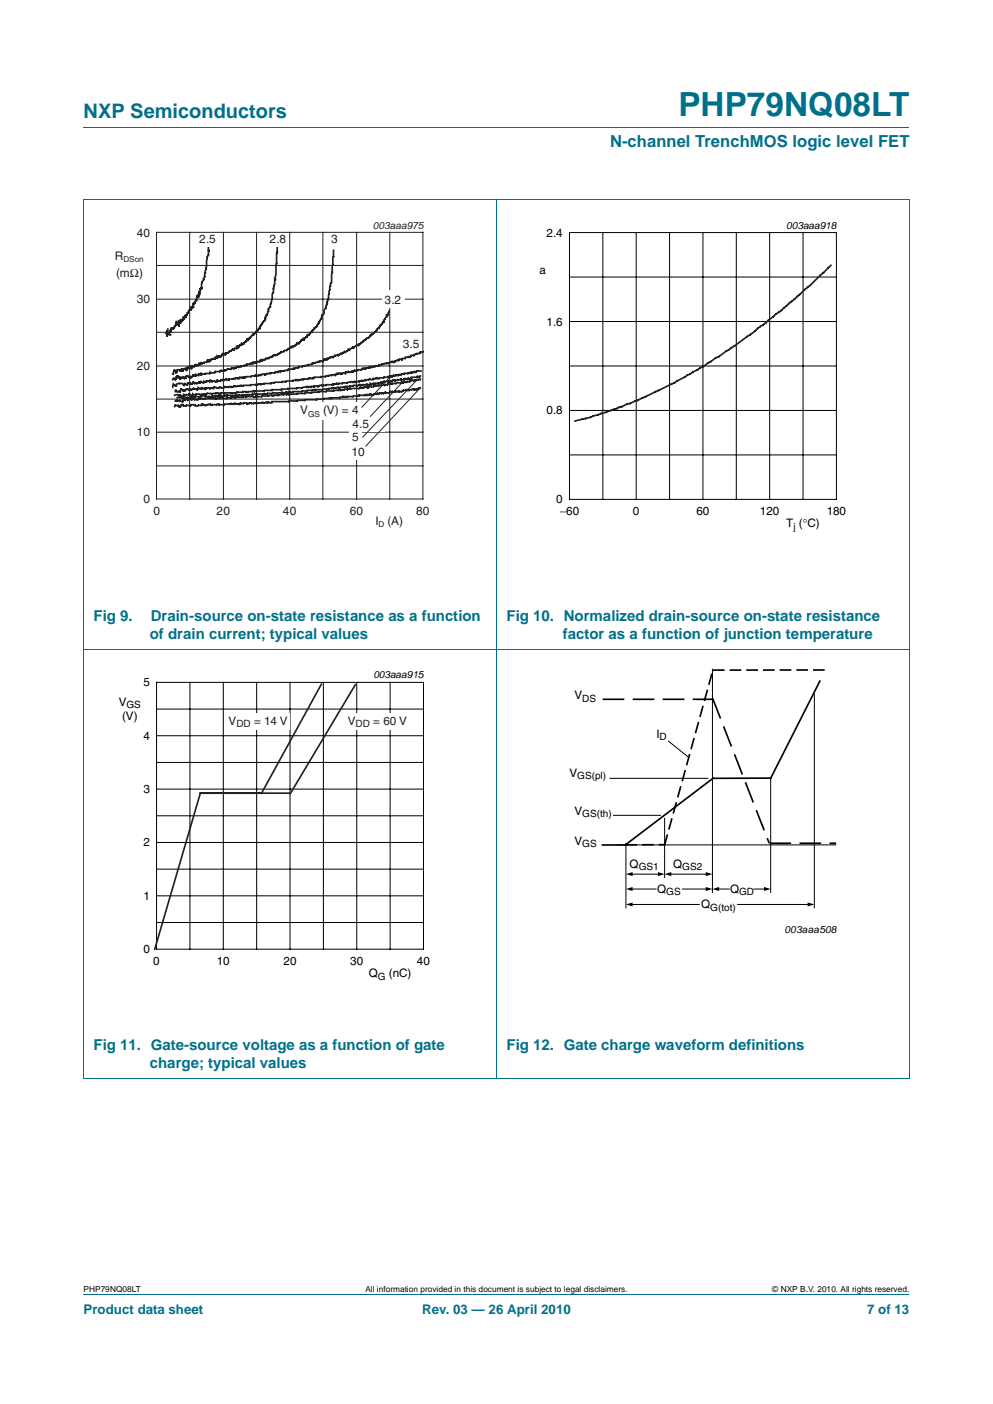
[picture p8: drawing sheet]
<svg xmlns="http://www.w3.org/2000/svg" width="210mm" height="297mm" viewBox="0 0 210 297" stroke-linecap="round" stroke-linejoin="round" font-family="sans-serif">
<path d="M17.7 27h174.6M17.6 42.1h174.7M17.7 42.2v185.9M105 42.1v186.1M192.3 42.2v185.9M17.6 137.3h174.7M17.6 228.2h174.7M17.7 273.9h174.6" fill="none" stroke="#00708a" stroke-width=".21"/>
<g fill="none" stroke="#231f20" stroke-width=".21">
<path d="M33.1 56.2h56.3M33.1 49.2h56.3v56.4h-56.3zM40.1 49.2v56.4M47.2 49.2v56.4M54.3 49.2v56.4M61.3 49.2v56.4M68.3 49.2v56.4M75.4 49.2v56.4M82.4 49.2v56.4M33.1 70.3h56.3M33.1 77.4h56.3M33.1 63.3h56.3"/>
<path d="M33.1 98.6h56.3M33.1 84.4h56.3M33.1 91.4h56.3"/>
</g>
<g fill="none" stroke="#231f20" stroke-width=".35">
<path d="M44.3 49.7v1.4l-.2 1.2v.7l.1 .1-.1-.1v.9l-.4 1.2a3.4 3.4 0 0 1-.3 2.1l-.3 1.9h-.1l-.4 .9v1v-.1l-.2 .3v-.3v.8h-.3l.1 .7-.1 .1-.1-.4v.8l-.2-.3-.1 .2v-.3l-.1 1.1-.6 .5 .2 .1-.2 .2h-.1v-.3v.9l-.1-.3-.3 .6-.1-.4v.6l-.3-.1-.1 .4h-.2v.4h-.2v.4h-.3v.5l-.1-.4-.2 .4h-.1v.4l-.1 .2v-.6l-.3 .8-.1 .2v-.4l-.1 .2v.3v-.5h-.2v.6l-.2-.2v-.3v1.2l-.2-.6-.2 .3-.2-.6-.1 .6-.7 1.1-.2-.6-.3 1.2v-.6l-.1 1M58.8 49.9l-.4 8.2-.2 1.1-.1-.1-.3 2.7a1.33 1.33 0 0 0-.2 1.5l-.4 1.1v.5l-.4 .5-.2 .8-.5 .9v.4l-.5 .7v-.1l-.6 1h-.1v.4h-.2l-.2 .4-.4 .4v-.1l-1.6 1.7-.2-.2 .1 .3h-.3l-.8 .8M70.5 52.9l-.4 6.8-.2 .4-.4 3.1-.6 2.1h-.1a.77 .77 0 0 0-.3 1l-.5 .6a.59 .59 0 0 1-.3 .8l-.2 .6-.3 .1-.1 .6-.7 .5-1 1.3-.4 .2v.2l-.7 .7-.1-.3-.2 .3h-.2l-.6 .8-.4-.2-.5 .7h-.4v.3l-.4-.2-.1 .3-.8 .5h-.4l-.1 .3h-.6v.1l-.9 .6-.8 .1-.5 .4-1.1 .2-.2 .3-.4 .1-.3-.1v.3l-.3-.2-.1 .3-.8 .1v.2l-.5-.2-.1 .3-.3-.1v.1l-.4 .1h-.5l-.3 .3h-.4v.1h-.7v.2l-.5 .1-.2-.1a1.1 1.1 0 0 1-1.2 .2l-.2 .3h-.6l-.8 .4-.6-.1a1.22 1.22 0 0 1-1.3 .2l-.1 .3h-.8l-.1-.1-.2 .2h-.9v.1h-.6l-.2 .2-.1-.3-.1 .3-.3-.2-.1 .3-.6-.1-.1 .2-.5-.1-.3 .4-.1-.3-.2 .2v.2l-.1-.2-.4-.2h-.3l-.1 .4-.1-.2-.2 .4-.2-.3-.4 .1-.1-.2-.2 .5-.6-.7-.4 .8-.3-.2-.3 .2M35.5 69.6l-.2 1.6v-1.2l-.2 .6M35.9 70.8h.1M46.6 75.4l-.3-.1-.1 .3-.3-.3v.4l-.2-.1-.3 .4v-.3l-.3 .3h-.4l-.2 .4-.4-.2 .1 .3-.4-.3-.1 .4h-.6v.2l-.3 .1-.3-.1-.3 .4-.1-.3v.3h-.4l-.1 .2-.3-.2-.3 .4v-.2h-.2l-.3 .6-.1-.6-.4 .6-.3-.3-.3 .7-.1-.4-.5 .1-.1 .4-.3-.4-.1 .4-.3-.3h-.5l-.3 .7-.3-.5h-.1l-.1 .7h-.2M46.6 75.4h.1M51.3 72.8l-.2-.1v.2h-.4l-.1 .4-.3-.1v.4l-.3-.3 .2 .3-.2 .1h-.4l-.1 .3v-.1h-.3l-.4 .4h-.2l-.2 .2-.6 .2-.2 .4-.2-.3h-.2v.3l-.2-.2-.4 .5M51.3 72.8h.1M53.5 70.8h.1M65.8 70.3h.1M82.3 65.8l-.1 .7-.4 .1v.4l-.3 .3-.3 .8-.2 .1-1 1.2a3.5 3.5 0 0 1-1.5 1.4l-.6 .7-.9 .5-1.1 .8-.1 .3h-.4l-1.4 .9-.3-.1-.7 .6-.1-.1-1.3 .8-.2-.1-.6 .1-.3 .4v-.2l-.6 .2-1 .5-.4-.1-.2 .5-.7-.1v.1h-.4v.1l-1 .2v.1l-.6 .3-1 .1-.7 .3h-.8l-.1 .2-.9 .2v.1a1.66 1.66 0 0 0-1.5 .3l-1.2 .2-.1-.1-.4 .3-.1-.2-.7 .3-1.6 .1v.1h-.4v.2a.98 .98 0 0 0-1.2 .1l-.4 .1-.5-.1-1.1 .3a1.51 1.51 0 0 0-1.3 .2l-.1-.1-.3 .1-.5-.1-.1 .3-.7-.2-.5 .2v.1h-1v.1l-.6-.1-.4 .3-.6-.2-.2 .3-.7-.1v.2l-.5-.1-.7 .1-.2-.2-.2 .2-.6-.1-.2 .3-.4-.2-.1 .3-.5-.3-.1 .3-.3-.1-.3 .2-.4-.1-.2 .1-.4-.2-.2 .4-.4-.3-.1 .3-.4-.3-.1 .4h-.3l-.3-.4-.1 .5-.4-.4h-.5"/>
<path d="M88.9 79.5l-.3 .3-.4-.1h.2l-.2 .1h-1.2l-.4 .4-1-.1-.1 .2-.7-.1-1.3 .4a.66 .66 0 0 0-.9 .1l-.4-.1-1 .3-.1-.2-.3 .3-.2-.1-.7 .1-.7 .3-.1-.2-.3 .2-.5-.2-.1 .3-.7-.1-1 .2-.6-.1-.4 .3-.8-.2-1.4 .4-.4-.1-1.1 .3-.5-.2-.6 .3-.4-.1-.2 .1h-.6v.1l-2.7 .2-.1 .1-.5-.1-.2 .1h-1v.1h-1.1l-.1 .1h-1.9v.2l-.8-.2-.8 .3-.8-.1v.1h-.7l-.2 .1-.9-.1-1.2 .3-.7-.2-.1 .2h-1.3l-.1 .1-.2-.1h-.8v.1h-.6l-.2 .1-.2-.1-.4 .1-.4-.1-.8 .1-.3-.1-.1 .3-.4-.2-.7 .2-1-.2-.2 .3-.1-.3h-.3l-.5 .3-.4-.1-.2 .1-.8-.1v.1a.98 .98 0 0 0-1.2 .1l-.2-.1-.2 .1-.6-.2-.1 .1-.4-.3h-.2l-.4 .4-1.1-.1-.3 .3-.6-.3-.4 .3-.3-.2-.3 .2-.5-.2v.2l-.1-.2-.1 .3-.6-.3M89 78.5h-.8l-.2 .3-.3-.2-.5 .2v.1l-.4-.1-.5 .2-1.4 .1-.6 .3v-.1h-.3l-.5 .2-.3-.1-.3 .3-.3-.2v.2l-.6 .1-1.7 .1-.1 .2-.6-.2-.6 .2-.2 .2-.7-.1-1.2 .4-.4-.1-1.2 .4-1.1-.2-2.6 .6-.4-.2-.7 .3-.1-.1-.1 .1h-1.4v.1l-.6 .2a.75 .75 0 0 0-1.1 .1l-.1-.1-.5 .1-.2-.1-.6 .2-.2-.1-.4 .1-.4-.1v.1l-2 .2-.1 .1h-1.8v.1h-1.4v.2h-1.9v.1l-3.6 .1-.1 .1-.3-.1-1.2 .3-1.1-.2v.2h-1.1l-.4 .2-.2-.1-.5 .1-.1-.1h-1.4l-.1 .1a.75 .75 0 0 0-1 .2l-.6-.3-1 .3a1.74 1.74 0 0 0-1.6 .1v-.1l-.8 .1-.3-.1-1.3 .1-.1-.1-.2 .4h-.1l-.5-.4-.8 .2-.3-.1-.2 .4-1.1-.4M89.6 74.4l-.7 .1-.1 .3h-.7v.1l-.5 .3v-.1l-.7 .1-.1 .2h-.4v.2h-.7v.2h-.6v.3l-.3-.1h-.3l-.2 .2-.2-.1-.9 .5-.4-.1v.1l-.6 .3v-.1h-.4l-1.1 .4h-.5l-.2 .2h-.6l-.7 .3-.2-.1-.3 .2-.1-.1-.7 .1-.1 .3-.6-.1-.4 .2h-.5l-.5 .3-.3-.1-.3 .2-.2-.1-.1 .3-.7-.2-.5 .2-.2 .2-.1-.1h-.5v.2l-.4-.1-.6 .1-.1-.1-.4 .4-.1-.1h-.7v.1h-.6v.1l-.7 .2h-.9v.1h-1.5l-.2 .3-.8-.2-.3 .3h-.8l-.1 .1v-.1h-.4l-.7 .1v.2l-.5-.2-.7 .2v.1h-1.3l-.1 .1h-.8v.2h-1.6l-.1 .1h-.7v.1h-1.5v.2l-.6 .1-.3-.1-.5 .1-.1-.1-1.4 .2h-1.4l-.2 .2-.5-.2-.8 .3-.5-.1-.4 .2h-.3v-.1l-.5 .1-.9-.1v.3l-2.1-.2-.2 .3-1.3-.1-.3 .2-.1-.2-.1 .2-.5-.2-.2 .2-.6-.2-.3 .4-.7-.2v-.1l-.5 .3-1.1-.2-.4 .4-.1-.1-.1 .1-.5-.4-.2 .5-.1-.2-.1 .2h-.4l-.3-.2-.1 .2M37.1 84.8h.2v-.1l.6 .1M37.3 83.5l-.4 .1M37.3 81.5l-.1 .2-.5-.4-.2 .6M37.5 84.2l.1-.2h.4v.2M37.9 81.1l-.5 .2M88.9 82.1l-.8 .4-.9-.2-.7 .3-.5-.1-.7 .1-.4 .2-.5-.1-.7 .1-.1-.1-.4 .3-.8-.2-.1 .3h-.7l-.1-.1-.3 .2-.9-.1-.3 .3-.2-.2-.8 .3-.8-.1v.1l-.5 .1-.6-.1-.1 .1h-.9l-.2 .2-.1-.2-1.2 .3h-1l-.2 .1-.9-.1-.7 .1v.2h-1.5l-.2 .1-.4-.1-.1 .1h-1.1v.1h-1.6v.2h-2.3l-.2 .1-3.3 .1-.1 .2h-3.4l-.2 .2-.6-.1-.2 .1-1.2-.1-1 .3h-.3v-.2l-.5 .2-.8-.2-.5 .3-.3-.3h-.4l-.8 .3v-.1l-.4 .1-.5-.1-.8 .1-.3-.1-.1 .1h-1.3v.1l-1.5-.1-1.2 .3-.2-.3-1 .1v.2l-.7-.3-.2 .3h-.5a.75 .75 0 0 1-1.1-.2h-.6l-.2 .3-.2-.1-1.2 .1-.1-.3h-.3l-.3 .6-.2-.2-.2-.4-.1 .3-.5-.1-.2 .2M88.9 80.3v-.1h-.3l-1.2 .4a.51 .51 0 0 0-.8 .1l-.5 .2-.2-.2-.6 .3-.2-.1-1.2 .1-1 .3-.5-.2a1.95 1.95 0 0 1-1.7 .3v.1l-.7 .2-.4-.2-.6 .3a1.51 1.51 0 0 0-1.3 .3l-.7-.3-.1 .3-.7-.2-.3 .3h-1.8v.1l-.7 .2-.5-.2-.7 .3-.6-.1v.1h-.9l-.2 .1-3.2 .1v.2h-1.4v.1l-3.1 .1v.2h-1.4l-.1 .1-1.2-.1-.2 .1h-1v.1h-.9l-.2 .2-.4-.2-2 .2-.1 .1-1.2-.1-.1 .2-.4-.1h-1.5l-.1 .1-.5-.1-.2 .1-.1-.1-.1 .1h-1.3v.2l-.4-.2h-.4v.2l-.2-.2-.9 .3-1.7-.1-.5 .1v.1l-.7-.2-.1 .1h-1.6v.1l-.9-.1v.1h-.6v.2l-.4-.2-.9 .2-.1-.4-.4 .1-.3 .4-.4-.3-.4 .2-.1 .2a.51 .51 0 0 1-.8-.1"/>
</g>
<g fill="#fff">
<path d="M41.9 49.3h4v3h-4z"/>
<path d="M63.1 85.2h15.5v3.6h-15.5z"/>
<path d="M73.9 91.1h2.6v3.3h-2.6z"/>
<path d="M74.2 88.5h7.1v2.9h-7.1z"/>
<path d="M74.2 93.9h3.3v3.3h-3.3z"/>
<path d="M84.8 71h4v2.9h-4z"/>
<path d="M80.9 61.4h4.7v3.6h-4.7z"/>
<path d="M69.7 49.3h1.9v3h-1.9z"/>
<path d="M56.8 49.3h4v3h-4z"/>
</g>
<path d="M20.4 46.4h81.9v66.3h-81.9zM107.7 46.4h81.9v66.3h-81.9zM102.3 141.5h-81.9v66.4h81.9" fill="none" stroke="#fff" stroke-width=".21"/>
<path d="M82.8 79.4l-6.3 6.8M85.8 80.2l-7.5 8M88.1 80.5l-11.4 12M88.8 82.1l-11.5 12.4" fill="none" stroke="#231f20" stroke-width=".21"/>
<g fill="none" stroke="#000" stroke-width=".21">
<path d="M120.4 49.2h56.5v56.5h-56.5zM120.4 58.6h56.5M127.5 49.2v56.5M134.5 49.2v56.5M141.6 49.2v56.5M148.6 49.2v56.5M155.7 49.2v56.5M162.8 49.2v56.5M169.8 49.2v56.5M120.4 68h56.5M120.4 77.4h56.5M120.4 86.8h56.5"/>
<path d="M120.4 96.2h56.5M33.1 144.4h56.5v56.4h-56.5zM33.1 150h56.5M33.1 155.7h56.5M40.2 144.4v56.4M47.2 144.4v56.4M54.3 144.4v56.4M61.3 144.4v56.4M68.4 144.4v56.4M75.4 144.4v56.4M82.5 144.4v56.4M33.1 161.3h56.5"/>
<path d="M33.1 172.6h56.5M33.1 166.9h56.5M33.1 178.2h56.5M33.1 183.9h56.5M33.1 195.2h56.5M33.1 189.5h56.5"/>
</g>
<path d="M175.7 56.1a162.4 162.4 0 0 1-26.5 21.1l-2.2 1.3a94.2 94.2 0 0 1-23.8 10.2l-1.6 .4M68 144.8l-12.7 23M75.1 144.9l-13.7 23M61.4 167.8h-19l-9.7 33" fill="none" stroke="#231f20" stroke-width=".35"/>
<g fill="#fff">
<path d="M47.9 151h13.3v3.5h-13.3z"/>
<path d="M73.1 151h13.3v3.5h-13.3z"/>
</g>
<path d="M173.4 144.1l-10.4 20.5-12.2 .1-18.4 14M127.4 178.8h5" fill="none" stroke="#000" stroke-width=".35"/>
<g fill="none" stroke="#000" stroke-width=".21">
<path d="M141.4 156.8l4.2 3.4M150.7 141.6v47.2M172.2 146.9v45.2M129 164.7h20.7M129.7 172.5h10M130.6 178.8h46.1M132.4 178.4v13.7M140.5 173.1v12.5M163 164.6v24.2M133.5 191.4h14.4M133.5 188.1h5.2M133.5 184.9h5.9"/>
<path d="M141.7 184.9h7.8M144.3 188.1h5.2M151.8 188.1h2.4M156 191.4h15.1M159.4 188.1h2.4"/>
</g>
<path d="M127.6 147.9h22.9M150.8 147.9l11.8 30.3M162.9 178.4h13.7" fill="none" stroke="#000" stroke-width=".35" stroke-dasharray="4.2 2.1"/>
<path d="M150.9 141.8l24.6-.1M132.4 178.7h8.1M140.5 178.7l10.2-36.9" fill="none" stroke="#000" stroke-width=".35" stroke-dasharray="2.1 1.4"/>
<path d="M132.4 191.4l1.4-.5v.9zM132.4 188.1l1.4-.4v.8zM132.4 184.9l1.4-.4v.9zM139.1 184.5l1.4 .4-1.4 .5zM140.5 184.9l1.5-.4v.9zM149.2 184.5l1.5 .4-1.5 .5zM149.2 187.7l1.5 .4-1.5 .4zM150.7 188.1l1.4-.4v.8zM161.6 187.7l1.4 .4-1.4 .4zM170.8 190.9l1.4 .5-1.4 .4z" fill="#000"/>
<text font-size="7" fill="#00708a" x="143.4" y="24.6">PHP79NQ08LT</text>
<text font-size="4.2" fill="#00708a" x="17.7" y="24.9">NXP Semiconductors</text>
<text font-size="3.5" fill="#00708a" x="129" y="31.1">N-channel TrenchMOS logic level FET</text>
<g font-size="3.2" fill="#00708a">
<text x="19.8" y="131.3">Fig 9.</text>
<text x="31.9" y="131.3">Drain-source on-state resistance as a function</text>
<text x="107.1" y="131.3">Fig 10. Normalized drain-source on-state resistance</text>
<text x="31.7" y="135.2">of drain current; typical values</text>
<text x="119" y="135.2">factor as a function of junction temperature</text>
<text x="19.8" y="222.2">Fig 11. Gate-source voltage as a function of gate</text>
<text x="31.7" y="226">charge; typical values</text>
<text x="107.1" y="222.2">Fig 12. Gate charge waveform definitions</text>
</g>
<g font-size="2.8" fill="#00708a">
<text x="17.7" y="277.9">Product data sheet</text>
<text x="89.3" y="277.9">Rev. 03 — 26 April 2010</text>
<text x="183.4" y="277.9">7 of 13</text>
</g>
<g font-size="2.5" fill="#231f20">
<text x="28.9" y="50">40</text>
<text x="42.1" y="51.5">2.5</text>
<text x="57" y="51.5">2.8</text>
<text x="70.1" y="51.3">3</text>
<text x="24.3" y="55">R</text>
<text x="24.5" y="58.6">(mΩ)</text>
<text x="28.9" y="64.2">30</text>
<text x="81.3" y="64.3">3.2</text>
<text x="85.2" y="73.6">3.5</text>
<text x="28.9" y="78.3">20</text>
<text x="63.5" y="87.7">V</text>
<text x="68.3" y="87.7">(V) = 4</text>
<text x="28.9" y="92.3">10</text>
<text x="74.5" y="93.3">5</text>
<text x="74.5" y="90.5">4.5</text>
<text x="74.3" y="96.4">10</text>
<text x="30.4" y="106.5">0</text>
<text x="32.4" y="109">0</text>
<text x="45.8" y="109">20</text>
<text x="59.8" y="109">40</text>
<text x="74" y="109">60</text>
<text x="79.4" y="111.1">I</text>
<text x="81.9" y="111.1">(A)</text>
<text x="88" y="109">80</text>
<text x="48.3" y="153.3">V</text>
<text x="53.7" y="153.3">= 14 V</text>
<text x="73.6" y="153.3">V</text>
<text x="78.9" y="153.3">= 60 V</text>
</g>
<g font-size="2.5">
<text x="115.6" y="50.1">2.4</text>
<text x="114.1" y="58">a</text>
<text x="115.6" y="68.9">1.6</text>
<text x="115.6" y="87.7">0.8</text>
<text x="117.6" y="106.5">0</text>
<text x="118.4" y="109">−60</text>
<text x="133.8" y="109">0</text>
<text x="147.3" y="109">60</text>
<text x="160.7" y="109">120</text>
<text x="166.3" y="111.6">T (°C)</text>
<text x="174.8" y="109">180</text>
<text x="25.1" y="149.4">V</text>
<text x="30.3" y="145.2">5</text>
<text x="121.5" y="147.9">V</text>
<text x="25.8" y="152.4">(V)</text>
<text x="30.3" y="156.5">4</text>
<text x="138.8" y="156.1">I</text>
<text x="30.3" y="167.8">3</text>
<text x="120.4" y="164.4">V</text>
<text x="121.5" y="172.4">V</text>
<text x="30.3" y="179.1">2</text>
<text x="121.5" y="178.8">V</text>
<text x="133.1" y="183.7">Q</text>
<text x="142.4" y="183.7">Q</text>
<text x="30.3" y="190.4">1</text>
<text x="139" y="188.9">Q</text>
<text x="154.4" y="188.9">Q</text>
<text x="148.3" y="192.2">Q</text>
<text x="30.3" y="201.7">0</text>
<text x="32.4" y="204.2">0</text>
<text x="45.8" y="204.2">10</text>
<text x="60" y="204.2">20</text>
<text x="74.1" y="204.2">30</text>
<text x="78" y="206.7">Q</text>
<text x="82.2" y="206.7">(nC)</text>
<text x="88.2" y="204.2">40</text>
</g>
<g font-size="2.1" fill="#231f20">
<text x="78.8" y="48.4">003aaa975</text>
<text x="50" y="153.8">DD</text>
<text x="75.2" y="153.8">DD</text>
</g>
<g font-size="2.1">
<text x="166.3" y="48.4">003aaa918</text>
<text x="167.8" y="112.1">j</text>
<text x="79" y="143.5">003aaa915</text>
<text x="26.8" y="149.9">GS</text>
<text x="123.1" y="148.4">DS</text>
<text x="139.5" y="156.5">D</text>
<text x="122.1" y="164.9">GS(pl)</text>
<text x="123.1" y="172.9">GS(th)</text>
<text x="123.1" y="179.3">GS</text>
<text x="135.1" y="184.2">GS1</text>
<text x="144.3" y="184.2">GS2</text>
<text x="140.9" y="189.4">GS</text>
<text x="156.3" y="189.4">GD</text>
<text x="150.2" y="192.7">G(tot)</text>
<text x="165.9" y="197.4">003aaa508</text>
<text x="79.9" y="207.2">G</text>
</g>
<g font-size="1.8">
<text x="17.7" y="273.3">PHP79NQ08LT</text>
<text x="77.3" y="273.3">All information provided in this document is subject to legal disclaimers.</text>
<text x="163.3" y="273.3">© NXP B.V. 2010. All rights reserved.</text>
</g>
<g font-size="1.7" fill="#231f20">
<text x="26.1" y="55.5">DSon</text>
<text x="65.1" y="88.1">GS</text>
<text x="80.1" y="111.5">D</text>
</g>
</svg>
